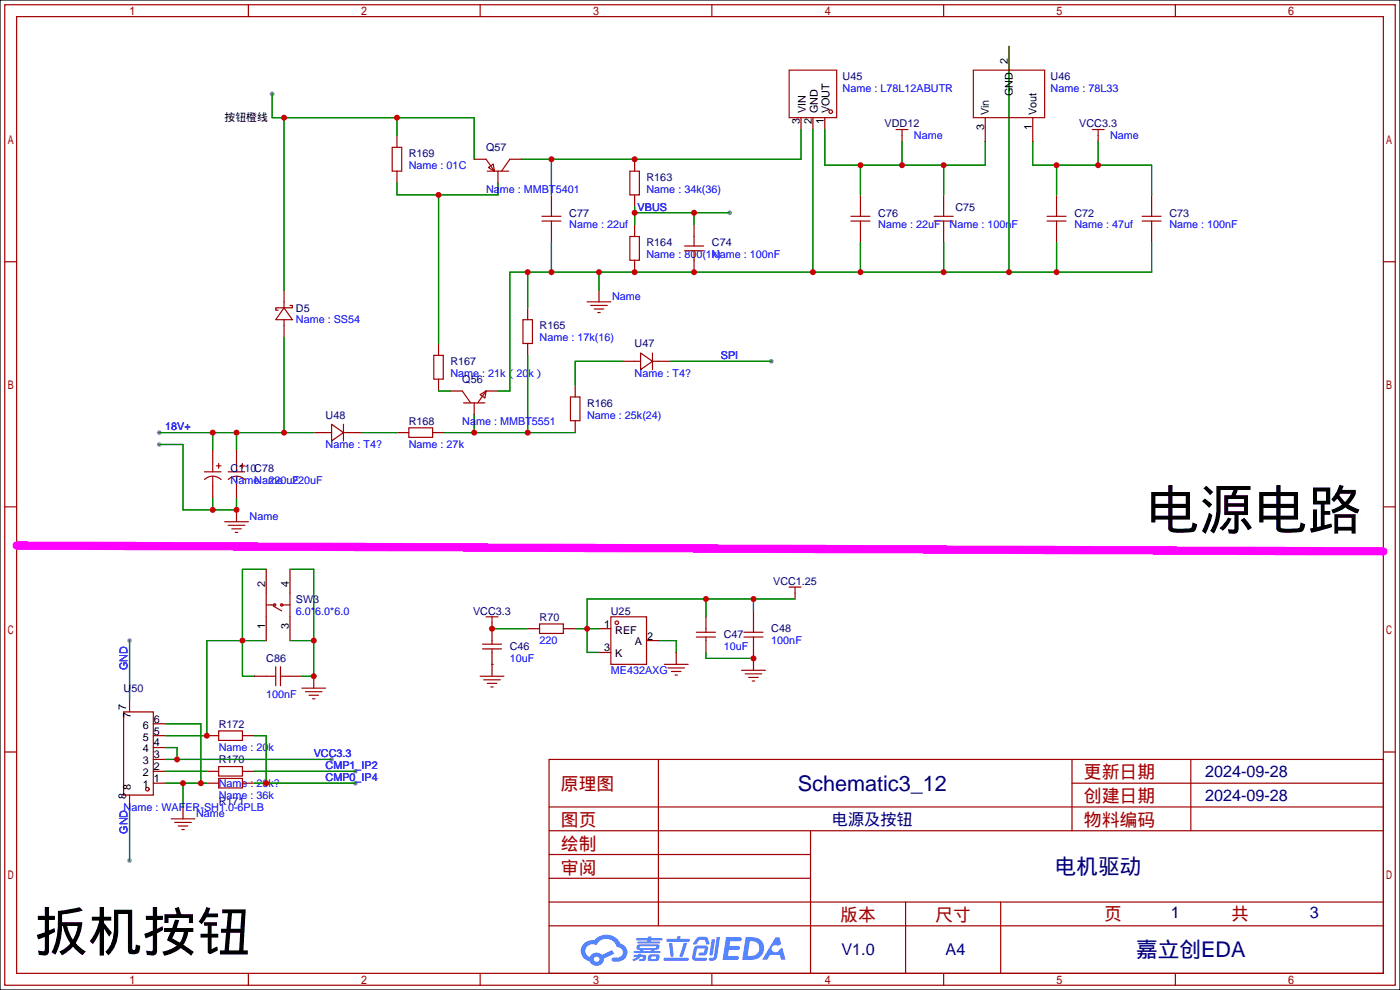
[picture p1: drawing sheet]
<svg xmlns="http://www.w3.org/2000/svg" width="299mm" height="212mm" viewBox="0 0 299 212" stroke-linecap="round" stroke-linejoin="round" font-family="sans-serif">
<path d="M0 0h299.2v211.6h-299.2z" fill="#fff" stroke="#000" stroke-width=".25"/>
<g fill="#999">
<circle cx="34" cy="92.5" r=".51"/>
<circle cx="34" cy="95" r=".51"/>
<circle cx="58.2" cy="20.1" r=".51"/>
<circle cx="156" cy="45.5" r=".51"/>
<circle cx="164.8" cy="77.2" r=".51"/>
<circle cx="75.9" cy="164.8" r=".51"/>
<circle cx="75.9" cy="167.4" r=".51"/>
<circle cx="70.9" cy="162.3" r=".51"/>
<circle cx="27.7" cy="136.9" r=".51"/>
<circle cx="27.7" cy="183.9" r=".51"/>
</g>
<g fill="none" stroke="#a10000" stroke-width=".25">
<path d="M1 1h297.2v209.6h-297.2zM3.6 3.6h292.1v204.4h-292.1zM53.1 1v2.6M102.6 1v2.6M152.1 1v2.6M201.7 1v2.6M251.2 1v2.6M1 55.9h2.6M295.7 55.9h2.5M1 108.3h2.6M295.7 108.3h2.5M1 160.7h2.6"/>
<path d="M117.3 162.3h178.4v45.7h-178.4zM117.3 177.5h178.4M117.3 172.5h178.4M140.7 162.3v35.6M173.2 177.5v30.5M229.1 162.3v15.2M229.1 167.4h66.6M254.5 162.3v15.2M295.7 160.7h2.5M117.3 182.6h55.9M117.3 197.9h178.4M117.3 192.8h178.4"/>
<path d="M117.3 187.7h55.9M193.5 192.8v15.2M213.9 192.8v15.2M53.1 208v2.6M102.6 208v2.6M152.1 208v2.6M201.7 208v2.6M251.2 208v2.6"/>
</g>
<g fill="#5487ff">
<path d="M155.2 200.3h2.6a.48 .48 0 0 1 .7 .4 .48 .48 0 0 1-.6 .4h-1.8l-.2 1.1h1.9a.43 .43 0 0 1 .4 .4 .43 .43 0 0 1-.5 .4h-1.9l-.2 1.3h1.7a.45 .45 0 0 1 .5 .2 .45 .45 0 0 1-.1 .6h-3.3z"/>
<path d="M165.7 200.3h.9l.4 1.5-.8 .3a.84 .84 0 0 0-1.2 .3 .84 .84 0 0 0 .4 1.1 .84 .84 0 0 0 1.1-.4l.1-.2 .6-.3 .7 2.5h-1l-.2-1h-2.1l-.6 1h-1.1z"/>
<path d="M152.1 200.8h.7l-.5 3.1a.36 .36 0 0 1-.3 .3 .36 .36 0 0 1-.4-.3z"/>
<path d="M153.2 200.2h.7l-.6 4.3a1.13 1.13 0 0 1-1.8 .6l.2-.4h.7l.2-.2z"/>
<path d="M148.9 200.6l.6-.4h1a.77 .77 0 0 1 .9 .5l.3 1-.2 .2h-.5l-.3-.9-.2-.2-1 .1-.7 1-.6-.1-.1-.2z"/>
<path d="M148.4 202.4l.6-.3h1.7a.81 .81 0 0 1 .7 .5 .81 .81 0 0 1-.2 .8 .81 .81 0 0 1-.9 .8h-.7a.32 .32 0 0 1-.3-.3 .32 .32 0 0 1 .4-.3h.7l.2-.9-1.6 .1-.4 1.8 2.2 .1a.32 .32 0 0 1 .3 .4 .32 .32 0 0 1-.4 .2h-2.2l-.5-.3-.1-.5z"/>
<path d="M141.9 204.7h5a.33 .33 0 0 1 .3 .3 .33 .33 0 0 1-.3 .3h-4.9l-.2-.1z"/>
<path d="M146.1 201.5h.8l-.7 2a.98 .98 0 0 1-.7 1.1l-.3-.3z"/>
<path d="M143 201.6h.7l.3 2.5a.34 .34 0 0 1-.3 .4 .34 .34 0 0 1-.4-.3z"/>
<path d="M142.5 200.7h2.1l.3-.6h.6l-.1 .6h1.7a.32 .32 0 0 1 .4 .3 .32 .32 0 0 1-.4 .3h-4.5l-.2-.2z"/>
<path d="M135.5 204.1h.9l.1-.3h.6v.3h.8a.82 .82 0 0 1-.5 1.3h-.8v-.4l.7-.1 .1-.3a.68 .68 0 0 0-1 .4l-1.1 .4-.1-.4 .9-.5h-.7z"/>
<path d="M136 200.5h2.4l.1-.3h.7v.3h2.2l.2 .3-.2 .2h-2.3v.2h1.8l.2 .3-.2 .1h-4.5l-.1-.4h2l.1-.2h-2.3l-.1-.2z"/>
<path d="M159.4 200.3l-.8 4.9h1.7a2.5 2.5 0 0 0 3-2.5 2.5 2.5 0 0 0-3.1-2.4zM160.3 201.1a1.61 1.61 0 0 1 2 1.5 1.61 1.61 0 0 1-1.8 1.7h-.7z"/>
<path d="M136.2 202a.55 .55 0 0 0-.2 .8 .55 .55 0 0 0 .7 .2l.1 .3h-1.3v.3l5.4 .1 .3-.2-.2-.2h-1.2l.2-.3a.7 .7 0 0 0 .8-.3 .7 .7 0 0 0 0-.8l-4.2-.1zM136.8 202.3l3.3-.1 .1 .1-.2 .3h-3.2zM137.5 203h1.7l-.2 .3h-1.4z"/>
<path d="M138.6 204.2a1.05 1.05 0 0 0 0 1.2 2.91 2.91 0 0 0 2.2-.2 .98 .98 0 0 0 0-1.2h-1.6zM139.2 204.5l.9-.1 .1 .4-.2 .2-.8-.1z"/>
<path d="M124.9 201.6a2.23 2.23 0 0 0-.7 2.3 2.23 2.23 0 0 0 1.8 1.6 1.58 1.58 0 0 0 1.8 .9 1.58 1.58 0 0 0 1.3-1.5l2.2-1.1-.5-.7-2.1 1a1.65 1.65 0 0 0-2.7 .4 1.45 1.45 0 0 1-.8-1.9 1.45 1.45 0 0 1 2-.7l.3 .1a2.3 2.3 0 0 1 2.3-1.3 2.3 2.3 0 0 1 2 1.7 1.12 1.12 0 0 1 1.3 1 1.12 1.12 0 0 1-1.1 1.2h-.7a.45 .45 0 0 0-.6 .4 .45 .45 0 0 0 .5 .5 2.21 2.21 0 0 0 2.2-.5 2.21 2.21 0 0 0 .5-2.3 2.13 2.13 0 0 0-1.3-1.1 3.3 3.3 0 0 0-5.6-.7l-1.1 .1zM127 205a.57 .57 0 0 1 1.1 0 .57 .57 0 0 1-1.1 0z"/>
</g>
<g fill="none" stroke="#a10000" stroke-width=".25">
<path d="M168.7 15h10.1v10.1h-10.1zM208 15h15.3v10.1h-15.3zM83.8 31.5h2.1v5.1h-2.1zM103.9 34l1.8 2.6M104.1 36.6h4.6M104.4 35.8l1-.7 .3 1.5zM109 34l-1.8 2.6M134.6 36.6h2.1v5.1h-2.1zM191.5 27.7h2.6M192.8 27.7v1.3M233.4 27.7h2.6M234.7 27.7v1.3"/>
<path d="M115.8 47.2h4.1M115.8 46.2h4.1M117.9 44.2v2M117.9 47.2v2.1M134.6 50.5h2.1v5.1h-2.1zM146.3 53.6h4.1M146.3 52.6h4.1M148.3 50.5v2.1M148.3 53.6v2M181.9 47.2h4M181.9 46.2h4M183.9 44.2v2"/>
<path d="M183.9 47.2v2.1M199.6 47.2h4.1M199.6 46.2h4.1M201.7 44.2v2M201.7 47.2v2.1M223.8 47.2h4M223.8 46.2h4M225.8 44.2v2M225.8 47.2v2.1M244.1 47.2h4.1M244.1 46.2h4.1M246.1 44.2v2"/>
<path d="M246.1 47.2v2.1M60.7 65.8l1.8 2.5h-3.6zM60.7 64.5v1.3M60.7 68.3v1.3M62 65.3h.5v.5h-3.6v.5h.5M92.7 75.9h2v5.1h-2zM111.8 68.3h2v5.1h-2zM125.5 64.5h5.1M126.2 65.3h3.6M127 66h2M127.8 66.8h.5M135.6 77.2h1.3"/>
<path d="M136.9 75.4l2.5 1.8-2.5 1.8zM139.4 75.4v3.6M139.4 77.2h1.3M45.5 98.8v2M46.2 99.6h1M46.7 99.1v1M50.5 98.8v2M51.3 99.6h1M51.8 99.1v1M69.6 92.5h1.3M70.9 90.7l2.5 1.8-2.5 1.7zM73.4 90.7v3.5"/>
<path d="M73.4 92.5h1.3M87.4 91.4h5.1v2.1h-5.1zM98.8 83.6l1.8 2.5M99.1 86.1h4.5M102.6 84.3l1.3-.7-.3 1.5zM103.9 83.6l-1.8 2.5M121.9 84.8h2.1v5.1h-2.1zM43.7 100.8h3.5M43.7 102.5a2.54 2.54 0 0 1 3.6 0M45.5 101.9v2M48 111.5h5.1M48.8 112.3h3.5"/>
<path d="M48.8 100.8h3.5M48.8 102.5a2.54 2.54 0 0 1 3.5 0M49.5 113h2.1M50.3 113.8h.5M50.5 101.9v2M56.9 126.7v5.1M56.9 129.3h1.8M58.4 129.5l1.8 1.1M60.2 129.3h1.8M62 126.7v5.1M103.1 138.7h4.1M103.1 137.7h4.1"/>
<path d="M103.9 131.8h2.5M105.2 131.8v1.3M105.2 136.9v.8M105.2 138.7v.7M115.3 133.4h5.1v2h-5.1zM130.6 131.8h7.6v10.2h-7.6zM148.8 136.1h4.1M148.8 135.1h4.1M150.9 134.4v.7M150.9 136.1v.8M159 136.1h4.1M159 135.1h4.1"/>
<path d="M161 133.1v2M161 136.1v2.1M168.7 125.5h2.5M169.9 125.5v1.2M26.4 152.1h6.4v17.8h-6.4zM46.7 156.2h5.1v2h-5.1zM56.9 144.5h2M58.9 142.5v4.1M59.9 144.5h2.1M59.9 142.5v4.1M64.5 147.1h5.1M65.3 147.8h3.5"/>
<path d="M66 148.6h2.1M66.8 149.4h.5M102.6 144.5h5.1M103.4 145.3h3.5M104.1 146.1h2.1M104.9 146.8h.5M142 142h5.1M142.7 142.7h3.6M143.5 143.5h2M144.3 144.3h.5M158.5 143.3h5.1M159.3 144h3.5"/>
<path d="M160 144.8h2.1M160.8 145.5h.5M36.6 175h5.1M37.3 175.8h3.6M38.1 176.5h2M38.9 177.3h.5M46.7 163.8h5.1v2.1h-5.1zM46.7 166.4h5.1v2h-5.1z"/>
<circle cx="177.5" cy="23.9" r=".38"/>
<circle cx="58.7" cy="129.3" r=".25"/>
<circle cx="60.2" cy="129.3" r=".25"/>
<circle cx="131.8" cy="133.1" r=".38"/>
<circle cx="31.5" cy="168.7" r=".38"/>
</g>
<g fill="none" stroke="#870000" stroke-width=".25">
<path d="M215.6 9.9v5.1M84.8 29v2.5M84.8 36.6v2.5M101.3 34h2.6M106.4 36.6v2.5M109 34h2.5M135.6 34v2.6M171.2 25.1v2.6M173.7 25.1v2.6M176.3 25.1v2.6M192.8 29v1.2M210.6 25.1v5.1"/>
<path d="M220.7 25.1v5.1M234.7 29v1.2M117.9 41.7v2.5M117.9 49.3v2.5M135.6 41.7v2.5M135.6 48v2.5M135.6 55.6v2.6M148.3 48v2.5M148.3 55.6v2.6M183.9 41.7v2.5M183.9 49.3v2.5M201.7 41.7v2.5"/>
<path d="M201.7 49.3v2.5M225.8 41.7v2.5M225.8 49.3v2.5M246.1 41.7v2.5M246.1 49.3v2.5M60.7 62v2.5M60.7 69.6v2.5M93.7 73.4v2.5M112.8 65.8v2.5M112.8 73.4v2.5M128 62v2.5M133.1 77.2h2.5"/>
<path d="M140.7 77.2h2.6M45.5 96.3v2.5M50.5 96.3v2.5M67.1 92.5h2.5M74.7 92.5h2.5M84.8 92.5h2.6M92.5 92.5h2.5M93.7 81v2.6M96.3 83.6h2.5M101.3 86.1v2.5M103.9 83.6h2.5M122.9 82.3v2.5"/>
<path d="M122.9 89.9v2.6M45.5 103.9v2.5M50.5 103.9v2.5M50.5 109v2.5M56.9 121.7v5M56.9 131.8v5.1M62 121.7v5M62 131.8v5.1M105.2 133.1v3.8M105.2 139.4v5.1M112.8 134.4h2.5M120.4 134.4h2.5"/>
<path d="M128 134.4h2.6M128 139.4h2.6M138.2 136.9h2.5M144.5 139.4v2.6M150.9 131.8v2.6M150.9 136.9v2.5M161 130.6v2.5M161 138.2v5.1M169.9 126.7v1.3M27.7 149.6v2.5M32.8 157.2h2.5M32.8 159.8h2.5"/>
<path d="M32.8 154.7h2.5M44.2 157.2h2.5M51.8 157.2h2.6M54.4 144.5h2.5M62 144.5h2.5M67.1 144.5v2.6M27.7 169.9v2.6M32.8 164.8h2.5M32.8 167.4h2.5M32.8 162.3h2.5M39.1 172.5v2.5M44.2 164.8h2.5"/>
<path d="M44.2 167.4h2.5M51.8 164.8h2.6M51.8 167.4h2.6"/>
</g>
<g fill="none" stroke="#008700" stroke-width=".25">
<path d="M215.6 9.9v48.3M58.2 20.1v5h43.1v8.9M60.7 25.1v36.9M84.8 39.1v2.6h21.6v-2.6M84.8 25.1v3.9M117.9 34v7.7M171.2 27.7v6.3h-59.7M173.7 27.7v30.5M176.3 27.7v7.6h34.3v-5.1M183.9 35.3v6.4M192.8 30.2v5.1M201.7 35.3v6.4"/>
<path d="M220.7 30.2v5.1h25.4v6.4M225.8 35.3v6.4M234.7 30.2v5.1M93.7 41.7v31.7M112.8 58.2v7.6M117.9 51.8v6.4M128 58.2v3.8M135.6 45.5h20.4M135.6 44.2v3.8M148.3 45.5v2.5M183.9 51.8v6.4M201.7 51.8v6.4"/>
<path d="M225.8 51.8v6.4M246.1 51.8v6.4h-137.1v25.4h-2.6M60.7 72.1v20.4M112.8 75.9v16.6M133.1 77.2h-10.2v5.1M143.3 77.2h21.5M34 92.5h33.1M34 95h5.1v14h11.4v-2.6M45.5 92.5v3.8M50.5 92.5v3.8M77.2 92.5h7.6M93.7 83.6h2.6"/>
<path d="M95 92.5h27.9M101.3 88.6v3.9M45.5 106.4v2.6M27.7 136.9v12.7M56.9 136.9h-12.7v20.3h-8.9M56.9 121.7h-5.1v22.8h2.6M62 121.7h5.1v22.8h-2.6M62 136.9h5.1M105.2 134.4h7.6M122.9 134.4h5.1M140.7 136.9h3.8v2.5M150.9 139.4v1.3h10.1"/>
<path d="M150.9 128v3.8M161 128v2.6M169.9 128h-44.4v11.4h2.5M35.3 154.7h7.6v12.7M35.3 159.8h2.5v2.5M54.4 157.2h2.5v10.2M105.2 142h.1M27.7 172.5v11.4M35.3 164.8h8.9M35.3 167.4h8.9M35.3 162.3h35.6M39.1 167.4v5.1"/>
<path d="M54.4 164.8h21.5M54.4 167.4h21.5"/>
</g>
<path d="M3.6 116.6l292.1 1.3" fill="none" stroke="#f0f" stroke-width="1.8"/>
<g fill="#c00">
<circle cx="60.7" cy="92.5" r=".63"/>
<circle cx="50.5" cy="92.5" r=".63"/>
<circle cx="45.5" cy="92.5" r=".63"/>
<circle cx="45.5" cy="109" r=".63"/>
<circle cx="50.5" cy="109" r=".63"/>
<circle cx="101.3" cy="92.5" r=".63"/>
<circle cx="112.8" cy="92.5" r=".63"/>
<circle cx="93.7" cy="41.7" r=".63"/>
<circle cx="84.8" cy="25.1" r=".63"/>
<circle cx="60.7" cy="25.1" r=".63"/>
<circle cx="117.9" cy="34" r=".63"/>
<circle cx="135.6" cy="34" r=".63"/>
<circle cx="117.9" cy="58.2" r=".63"/>
<circle cx="128" cy="58.2" r=".63"/>
<circle cx="135.6" cy="58.2" r=".63"/>
<circle cx="148.3" cy="58.2" r=".63"/>
<circle cx="173.7" cy="58.2" r=".63"/>
<circle cx="183.9" cy="58.2" r=".63"/>
<circle cx="201.7" cy="58.2" r=".63"/>
<circle cx="215.6" cy="58.2" r=".63"/>
<circle cx="225.8" cy="58.2" r=".63"/>
<circle cx="112.8" cy="58.2" r=".63"/>
<circle cx="148.3" cy="45.5" r=".63"/>
<circle cx="135.6" cy="45.5" r=".63"/>
<circle cx="201.7" cy="35.3" r=".63"/>
<circle cx="192.8" cy="35.3" r=".63"/>
<circle cx="183.9" cy="35.3" r=".63"/>
<circle cx="225.8" cy="35.3" r=".63"/>
<circle cx="234.7" cy="35.3" r=".63"/>
<circle cx="42.9" cy="167.4" r=".63"/>
<circle cx="39.1" cy="167.4" r=".63"/>
<circle cx="44.2" cy="157.2" r=".63"/>
<circle cx="51.8" cy="136.9" r=".63"/>
<circle cx="56.9" cy="167.4" r=".63"/>
<circle cx="37.8" cy="162.3" r=".63"/>
<circle cx="105.2" cy="134.4" r=".63"/>
<circle cx="161" cy="140.7" r=".63"/>
<circle cx="161" cy="128" r=".63"/>
<circle cx="150.9" cy="128" r=".63"/>
<circle cx="125.5" cy="134.4" r=".63"/>
<circle cx="67.1" cy="144.5" r=".63"/>
<circle cx="67.1" cy="136.9" r=".63"/>
</g>
<g font-size="11.5">
<text x="244.9" y="113">电源电路</text>
<text x="7.4" y="203.2">扳机按钮</text>
</g>
<g font-size="4.6" fill="#000080">
<text x="170.5" y="169">Schematic3_12</text>
<text x="225.5" y="186.8">电机驱动</text>
<text x="242.8" y="204.6">嘉立创EDA</text>
</g>
<g font-size="3.8" fill="#a00000">
<text x="231.6" y="166.4">更新日期</text>
<text x="119.9" y="168.9">原理图</text>
<text x="231.6" y="171.5">创建日期</text>
<text x="119.9" y="176.5">图页</text>
<text x="231.6" y="176.5">物料编码</text>
<text x="119.9" y="181.6">绘制</text>
<text x="119.9" y="186.7">审阅</text>
<text x="179.6" y="196.9">版本</text>
<text x="199.9" y="196.9">尺寸</text>
<text x="236" y="196.6">页</text>
<text x="263.1" y="196.6">共</text>
</g>
<g font-size="3.5" fill="#000080">
<text x="257.6" y="166.1">2024-09-28</text>
<text x="257.6" y="171.1">2024-09-28</text>
<text x="177.8" y="176.2">电源及按钮</text>
<text x="250.2" y="196.3">1</text>
<text x="280" y="196.3">3</text>
<text x="179.8" y="204.2">V1.0</text>
<text x="202.1" y="204.2">A4</text>
</g>
<g font-size="2.3" fill="#000080">
<text x="180.1" y="17.1">U45</text>
<text x="224.5" y="17.1">U46</text>
<text x="189.1" y="27.2">VDD12</text>
<text x="230.7" y="27.2">VCC3.3</text>
<text x="87.4" y="33.6">R169</text>
<text x="103.9" y="32.3">Q57</text>
<text x="138.2" y="38.7">R163</text>
<text x="121.7" y="46.3">C77</text>
<text x="187.7" y="46.3">C76</text>
<text x="204.2" y="45">C75</text>
<text x="229.6" y="46.3">C72</text>
<text x="249.9" y="46.3">C73</text>
<text x="138.2" y="52.6">R164</text>
<text x="152.1" y="52.6">C74</text>
<text x="63.2" y="66.6">D5</text>
<text x="115.3" y="70.4">R165</text>
<text x="135.6" y="74.2">U47</text>
<text x="96.3" y="78">R167</text>
<text x="98.8" y="81.8">Q56</text>
<text x="69.6" y="89.5">U48</text>
<text x="125.5" y="86.9">R166</text>
<text x="87.4" y="90.7">R168</text>
<text x="49.3" y="100.9">C110C78</text>
<text x="165.2" y="125">VCC1.25</text>
<text x="63.2" y="128.8">SW3</text>
<text x="101.1" y="131.4">VCC3.3</text>
<text x="130.6" y="131.4">U25</text>
<text x="115.3" y="132.6">R70</text>
<text x="154.7" y="136.4">C47</text>
<text x="164.8" y="135.2">C48</text>
<text x="56.9" y="141.5">C86</text>
<text x="109" y="139">C46</text>
<text x="26.4" y="147.9">U50</text>
<text x="46.7" y="155.5">R172</text>
<text x="46.7" y="163.1">R170</text>
<text x="46.7" y="172">R171</text>
</g>
<g font-size="2.3">
<text x="215.4" y="13.7" transform="rotate(-90 215.4 13.7)">2</text>
<text x="216.4" y="20.6" transform="rotate(-90 216.4 20.6)">GND</text>
<text x="48" y="26">按钮橙线</text>
<text x="171" y="26.6" transform="rotate(-90 171 26.6)">3</text>
<text x="172.2" y="24.2" transform="rotate(-90 172.2 24.2)">VIN</text>
<text x="173.5" y="26.6" transform="rotate(-90 173.5 26.6)">2</text>
<text x="174.8" y="24.2" transform="rotate(-90 174.8 24.2)">GND</text>
<text x="176" y="26.6" transform="rotate(-90 176 26.6)">1</text>
<text x="177.3" y="24.2" transform="rotate(-90 177.3 24.2)">VOUT</text>
<text x="210.3" y="27.7" transform="rotate(-90 210.3 27.7)">3</text>
<text x="211.4" y="24.6" transform="rotate(-90 211.4 24.6)">Vin</text>
<text x="220.5" y="27.7" transform="rotate(-90 220.5 27.7)">1</text>
<text x="221.5" y="24.6" transform="rotate(-90 221.5 24.6)">Vout</text>
<text x="56.7" y="125.5" transform="rotate(-90 56.7 125.5)">2</text>
<text x="61.7" y="125.5" transform="rotate(-90 61.7 125.5)">4</text>
<text x="56.7" y="134.4" transform="rotate(-90 56.7 134.4)">1</text>
<text x="61.7" y="134.4" transform="rotate(-90 61.7 134.4)">3</text>
<text x="129.1" y="134.1">1</text>
<text x="131.5" y="135.4">REF</text>
<text x="135.7" y="137.9">A</text>
<text x="138.3" y="136.7">2</text>
<text x="129.1" y="139.2">3</text>
<text x="131.5" y="140.5">K</text>
<text x="27" y="151.7" transform="rotate(-90 27 151.7)">7</text>
<text x="28" y="153.5" transform="rotate(-90 28 153.5)">7</text>
<text x="30.5" y="155.7">6</text>
<text x="32.9" y="154.5">6</text>
<text x="30.5" y="160.8">4</text>
<text x="30.5" y="158.3">5</text>
<text x="32.9" y="159.5">4</text>
<text x="32.9" y="157">5</text>
<text x="30.5" y="165.9">2</text>
<text x="30.5" y="163.3">3</text>
<text x="32.9" y="167.2">1</text>
<text x="32.9" y="164.6">2</text>
<text x="32.9" y="162.1">3</text>
<text x="27" y="170.7" transform="rotate(-90 27 170.7)">8</text>
<text x="28" y="168.9" transform="rotate(-90 28 168.9)">8</text>
<text x="30.5" y="168.4">1</text>
</g>
<g font-size="2.3" fill="#00f">
<text x="180.1" y="19.6">Name : L78L12ABUTR</text>
<text x="224.5" y="19.6">Name : 78L33</text>
<text x="195.3" y="29.8">Name</text>
<text x="237.2" y="29.8">Name</text>
<text x="87.4" y="36.1">Name : 01C</text>
<text x="103.9" y="41.2">Name : MMBT5401</text>
<text x="138.2" y="41.2">Name : 34k(36)</text>
<text x="136.3" y="45">VBUS</text>
<text x="121.7" y="48.8">Name : 22uf</text>
<text x="187.7" y="48.8">Name : 22uF</text>
<text x="202.9" y="48.8">Name : 100nF</text>
<text x="229.6" y="48.8">Name : 47uf</text>
<text x="249.9" y="48.8">Name : 100nF</text>
<text x="138.2" y="55.2">Name : 800(1k)</text>
<text x="152.1" y="55.2">Name : 100nF</text>
<text x="130.8" y="64.1">Name</text>
<text x="63.2" y="69.1">Name : SS54</text>
<text x="115.3" y="72.9">Name : 17k(16)</text>
<text x="154.1" y="76.8">SPI</text>
<text x="96.3" y="80.6">Name : 21k（20k）</text>
<text x="135.6" y="80.6">Name : T4?</text>
<text x="125.5" y="89.5">Name : 25k(24)</text>
<text x="35.3" y="92">18V+</text>
<text x="69.6" y="95.8">Name : T4?</text>
<text x="87.4" y="95.8">Name : 27k</text>
<text x="98.8" y="90.7">Name : MMBT5551</text>
<text x="49.3" y="103.4">Name : 220uF</text>
<text x="54.4" y="103.4">Name : 220uF</text>
<text x="53.3" y="111">Name</text>
<text x="63.2" y="131.4">6.0*6.0*6.0</text>
<text x="115.3" y="137.7">220</text>
<text x="164.8" y="137.7">100nF</text>
<text x="27.2" y="143.3" transform="rotate(-90 27.2 143.3)">GND</text>
<text x="109" y="141.5">10uF</text>
<text x="154.7" y="139">10uF</text>
<text x="56.9" y="149.1">100nF</text>
<text x="130.6" y="144.1">ME432AXG</text>
<text x="46.7" y="160.6">Name : 20k</text>
<text x="67.1" y="161.8">VCC3.3</text>
<text x="69.6" y="164.4">CMP1_IP2</text>
<text x="69.6" y="166.9">CMP0_IP4</text>
<text x="26.4" y="173.3">Name : WAFER-SH1.0-6PLB</text>
<text x="46.7" y="168.2">Name : 20k?</text>
<text x="46.7" y="170.7">Name : 36k</text>
<text x="27.2" y="178.2" transform="rotate(-90 27.2 178.2)">GND</text>
<text x="41.9" y="174.5">Name</text>
</g>
</svg>
